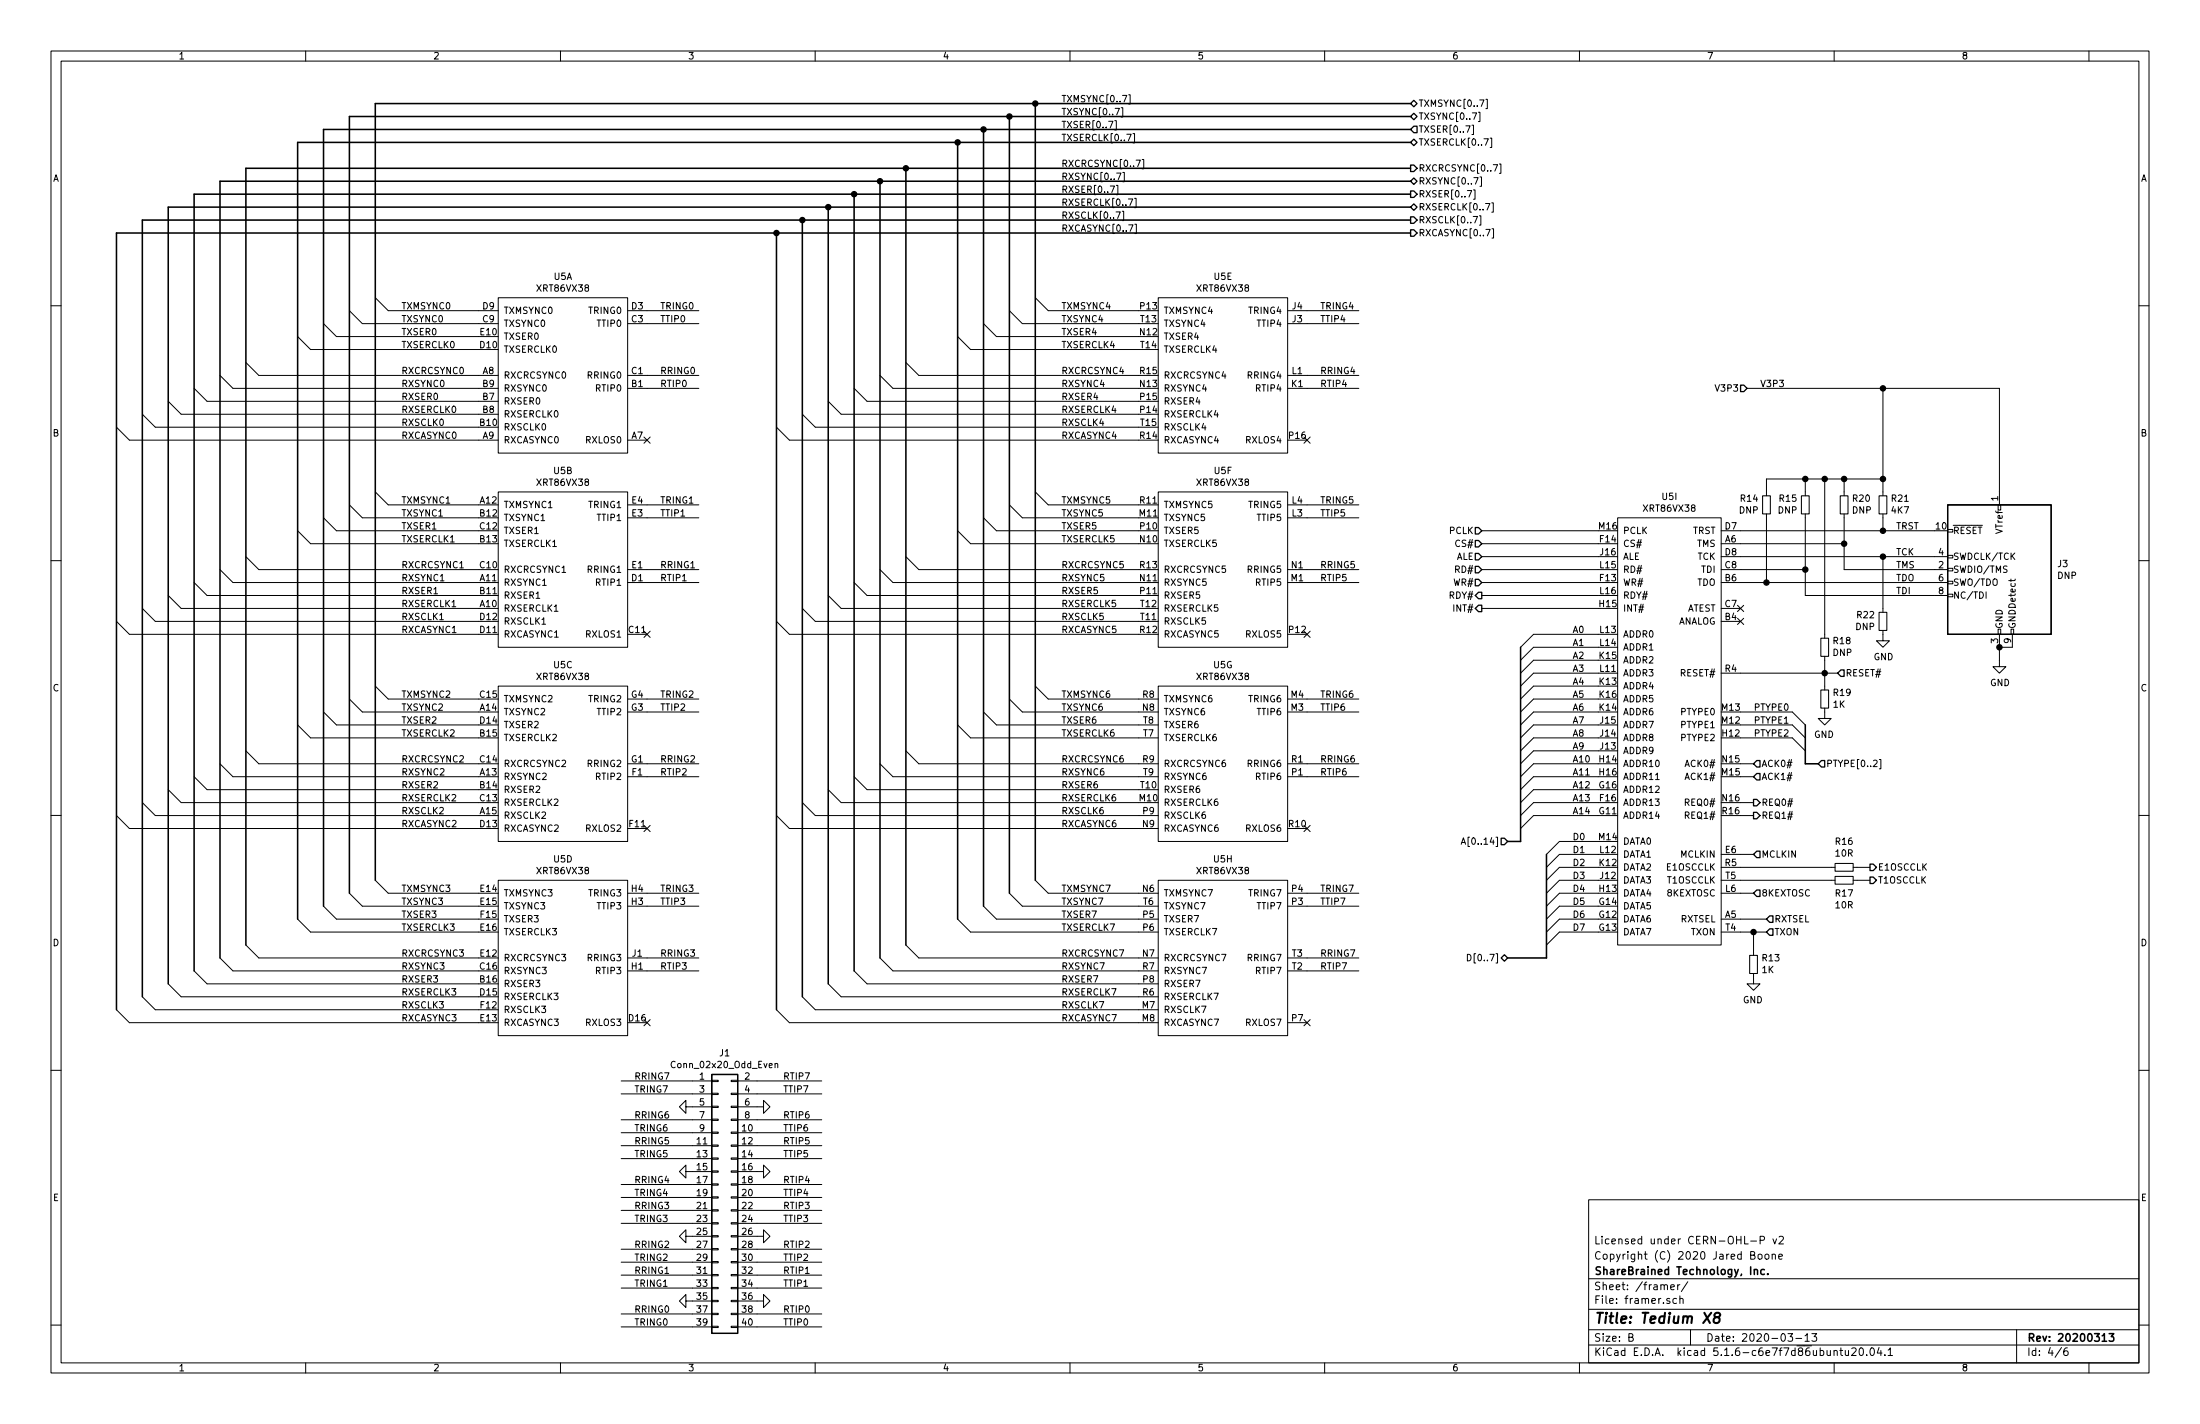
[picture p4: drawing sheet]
<svg xmlns="http://www.w3.org/2000/svg" width="432mm" height="279mm" viewBox="0 0 432 279" stroke-linecap="round" stroke-linejoin="round" font-family="sans-serif">
<g fill="none" stroke="#000" stroke-width=".2">
<path d="M10 10h411.8v259.4h-411.8zM12 12h407.8v255.4h-407.8zM60 10v2M110 10v2M160 10v2M210 10v2M221.5 18.6h.3v1.8h-.3M260 10v2M291.6 19.5h.3v1.8h-.3M310 10v2M360 10v2M410 10v2"/>
<path d="M218.8 23.7h.3v1.8h-.3M219.1 36.4h.3v1.8h-.3M220.1 21.1h.3v1.9h-.3M220.4 33.8h.3v1.9h-.3M221.5 39h.8l-.5 1.3M222.4 26.2h.3v1.8h-.3M222.7 38.9h.3v1.8h-.3M224.2 31.3h.3v1.8h-.3M288.9 24.6h.3v1.8h-.3M289.2 37.3h.3v1.8h-.3M290.2 22h.3v1.9h-.3M290.5 34.7h.3v1.9h-.3"/>
<path d="M291.6 39.9h.8l-.5 1.3M292.5 27.1h.3v1.8h-.3M292.8 39.8h.3v1.8h-.3M294.3 32.2h.3v1.8h-.3M10 60h2M73.7 58.4l2.5 2.6h21.6M97.8 58.4h25.4v30.5h-25.4zM203.2 58.4l2.5 2.6h21.6M219 41.6h.9l-.5 1.2M220.3 41.5h.2v1.8h-.2M222.7 44h.3v1.8h-.3M227.3 58.4h25.4v30.5h-25.4z"/>
<path d="M289.2 42.5h.8l-.5 1.2M290.4 42.3h.3v1.9h-.3M292.8 44.9h.3v1.8h-.3M419.8 60h2M33 78.7l2.6 2.6h62.2M38.1 76.2l2.5 2.5h57.2M43.2 73.7l2.5 2.5h52.1M48.3 71.1l2.5 2.6h47M58.4 66l2.6 2.6h36.8M63.5 63.5l2.5 2.5h31.8M68.6 61l2.5 2.5h26.7M123.2 73.7h14"/>
<path d="M123.2 76.2h14M123.2 63.5h14M123.2 61h14M162.6 78.7l2.5 2.6h62.2M167.6 76.2l2.6 2.5h57.1M172.7 73.7l2.6 2.5h52M177.8 71.1l2.5 2.6h47M188 66l2.5 2.6h36.8M193 63.5l2.6 2.5h31.7M198.1 61l2.6 2.5h26.6M252.7 73.7h14M252.7 76.2h14"/>
<path d="M252.7 63.5h14M252.7 61h14M342.9 76.2h49.5v22.9M369.6 76.2v21.1M22.9 83.8l2.5 2.6h72.4M27.9 81.3l2.6 2.5h67.3M68.6 99.1l2.5 2.5h26.7M73.7 96.5l2.5 2.6h21.6M97.8 96.5h25.4v30.5h-25.4zM123.2 99.1h14M123.2 86.4h3.8M126.4 85.8l1.2 1.2"/>
<path d="M127.6 85.8l-1.2 1.2M152.4 83.8l2.5 2.6h72.4M157.5 81.3l2.5 2.5h67.3M198.1 99.1l2.6 2.5h26.6M203.2 96.5l2.5 2.6h21.6M227.3 96.5h25.4v30.5h-25.4zM252.7 99.1h14M252.7 86.4h3.8M255.9 85.8l1.2 1.2M257.1 85.8l-1.2 1.2M345.9 97.3h1.6v3.5h-1.6zM353.6 97.3h1.5v3.5h-1.5z"/>
<path d="M354.3 94v3.3M358.1 94v31.2M361.2 97.3h1.5v3.5h-1.5zM361.9 94v3.3M368.8 97.3h1.5v3.5h-1.5zM369.6 94h-22.9v3.3M392.2 99.1h.5v1h-.5zM10 110h2M27.9 119.4l2.6 2.5h67.3M33 116.8l2.6 2.6h62.2M38.1 114.3l2.5 2.5h57.2M43.2 111.8l2.5 2.5h52.1"/>
<path d="M48.3 109.2l2.5 2.6h47M58.4 104.1l2.6 2.6h36.8M63.5 101.6l2.5 2.5h31.8M123.2 111.8h14M123.2 114.3h14M123.2 101.6h14M157.5 119.4l2.5 2.5h67.3M162.6 116.8l2.5 2.6h62.2M167.6 114.3l2.6 2.5h57.1M172.7 111.8l2.6 2.5h52M177.8 109.2l2.5 2.6h47M188 104.1l2.5 2.6h36.8"/>
<path d="M193 101.6l2.6 2.5h31.7M252.7 111.8h14M252.7 114.3h14M252.7 101.6h14M290.8 111.8h26.7M290.8 109.2h26.7M290.8 114.3h26.7M290.8 116.8h26.7M290.8 119.4h26.7M290.8 106.7h26.7M290.8 104.1h26.7M317.5 101.6h20.3v83.8h-20.3z"/>
<path d="M337.8 111.8h16.5M337.8 109.2h44.5M337.8 114.3h44.5M337.8 119.4h3.8M337.8 106.7h24.1M337.8 104.1h41.9M341 118.8l1.2 1.2M342.2 118.8l-1.2 1.2M346.7 100.8v13.5M354.3 100.8v16h28M361.9 100.8v11h20.4M369.6 100.8v3.3"/>
<path d="M369.6 109.2v10.9M382.3 109h1v.5h-1zM382.3 114h1v.6h-1zM382.3 111.5h1v.5h-1zM382.3 103.9h1v.5h-1zM382.3 116.6h1v.5h-1zM389.8 116.1v1.3M394.7 113.6v.5M395.5 113.6l-.1 .3h-1.1M419.8 110h2M22.9 121.9l2.5 2.6h72.4M63.5 139.7l2.5 2.5h31.8"/>
<path d="M68.6 137.2l2.5 2.5h26.7M73.7 134.6l2.5 2.6h21.6M97.8 134.6h25.4v30.5h-25.4zM123.2 124.5h3.8M123.2 139.7h14M123.2 137.2h14M126.4 123.9l1.2 1.2M127.6 123.9l-1.2 1.2M152.4 121.9l2.5 2.6h72.4M193 139.7l2.6 2.5h31.7M198.1 137.2l2.6 2.5h26.6M203.2 134.6l2.5 2.6h21.6"/>
<path d="M227.3 134.6h25.4v30.5h-25.4zM252.7 124.5h3.8M252.7 139.7h14M252.7 137.2h14M255.9 123.9l1.2 1.2M257.1 123.9l-1.2 1.2M317.5 124.5h-16.5l-2.6 2.5M317.5 134.6h-16.5l-2.6 2.6M317.5 139.7h-16.5l-2.6 2.5M317.5 129.5h-16.5l-2.6 2.6M317.5 137.2h-16.5l-2.6 2.5M317.5 132.1h-16.5l-2.6 2.5"/>
<path d="M317.5 127h-16.5l-2.6 2.5M337.8 121.9h3.8M337.8 139.7h14l2.5 2.5M337.8 132.1h22.9M341 121.3l1.2 1.2M342.2 121.3l-1.2 1.2M357.4 135.4h1.5v3.5h-1.5zM357.4 125.2h1.5v3.6h-1.5zM358.1 138.9v2.1h-1.2l1.2 1.2 1.3-1.2h-1.3M358.1 128.8v6.6M368.8 120.1h1.5v3.6h-1.5zM369.6 123.7v2h1.2l-1.2 1.3-1.3-1.3h1.3"/>
<path d="M392.2 123.4h.5v1.1h-.5zM392.4 124.5v6.3h1.3l-1.3 1.3-1.2-1.3h1.2M394.7 123.4h.5v1.1h-.5zM395 124.5v2.5h-2.6M10 160h2M27.9 157.5l2.6 2.5h67.3M33 154.9l2.6 2.6h62.2M38.1 152.4l2.5 2.5h57.2M43.2 149.9l2.5 2.5h52.1M48.3 147.3l2.5 2.6h47M58.4 142.2l2.6 2.6h36.8M123.2 149.9h14"/>
<path d="M123.2 152.4h14M157.5 157.5l2.5 2.5h67.3M162.6 154.9l2.5 2.6h62.2M167.6 152.4l2.6 2.5h57.1M172.7 149.9l2.6 2.5h52M177.8 147.3l2.5 2.6h47M188 142.2l2.5 2.6h36.8M252.7 149.9h14M252.7 152.4h14M317.5 157.5h-16.5l-2.6 2.5M317.5 154.9h-16.5l-2.6 2.6M317.5 144.8h-16.5l-2.6 2.5"/>
<path d="M317.5 149.9h-16.5l-2.6 2.5M317.5 152.4h-16.5l-2.6 2.5M317.5 147.3h-16.5l-2.6 2.6M317.5 142.2h-16.5l-2.6 2.6M337.8 157.5h6.4M337.8 144.8h14l2.5 2.5M337.8 149.9h6.4M337.8 152.4h6.4M337.8 142.2h14l2.5 2.6M368.9 149h.3v1.9h-.3M419.8 160h2M22.9 160l2.5 2.6h72.4"/>
<path d="M63.5 177.8l2.5 2.5h31.8M68.6 175.3l2.5 2.5h26.7M73.7 172.7l2.5 2.6h21.6M97.8 172.7h25.4v30.5h-25.4zM123.2 177.8h14M123.2 175.3h14M123.2 162.6h3.8M126.4 162l1.2 1.2M127.6 162l-1.2 1.2M152.4 160l2.5 2.6h72.4M193 177.8l2.6 2.5h31.7M198.1 175.3l2.6 2.5h26.6"/>
<path d="M203.2 172.7l2.5 2.6h21.6M227.3 172.7h25.4v30.5h-25.4zM252.7 177.8h14M252.7 175.3h14M252.7 162.6h3.8M255.9 162l1.2 1.2M257.1 162l-1.2 1.2M286.8 165.7l.4-1.3 .5 1.3M286.9 165.3h.6M317.5 160h-16.5l-2.6 2.6M317.5 172.7h-11.4l-2.6 2.6M317.5 170.2h-11.4l-2.6 2.5"/>
<path d="M317.5 167.6h-11.4l-2.6 2.6M317.5 177.8h-11.4l-2.6 2.5M317.5 175.3h-11.4l-2.6 2.5M317.5 165.1h-11.4l-2.6 2.5M337.8 160h6.4M337.8 172.7h22.4M337.8 170.2h22.4M337.8 167.6h6.4M337.8 175.3h6.4M360.2 172h3.5v1.5h-3.5zM360.2 169.4h3.5v1.5h-3.5zM363.7 172.7h3.3"/>
<path d="M363.7 170.2h3.3M22.9 198.1l2.5 2.6h72.4M27.9 195.6l2.6 2.5h67.3M33 193l2.6 2.6h62.2M38.1 190.5l2.5 2.5h57.2M43.2 188l2.5 2.5h52.1M48.3 185.4l2.5 2.6h47M58.4 180.3l2.6 2.6h36.8M123.2 188h14M123.2 190.5h14M152.4 198.1l2.5 2.6h72.4M157.5 195.6l2.5 2.5h67.3"/>
<path d="M162.6 193l2.5 2.6h62.2M167.6 190.5l2.6 2.5h57.1M172.7 188l2.6 2.5h52M177.8 185.4l2.5 2.6h47M188 180.3l2.5 2.6h36.8M252.7 188h14M252.7 190.5h14M288 187.2a.64 .64 0 0 1 .7 .7 .64 .64 0 0 1-.7 .6zM317.5 180.3h-11.4l-2.6 2.6M317.5 182.9h-11.4l-2.6 2.5M337.8 180.3h8.9M337.8 182.9h8.9"/>
<path d="M343.4 187.5h1.5v3.5h-1.5zM344.2 191v2h-1.3l1.3 1.3 1.2-1.3h-1.2M344.2 182.9v4.6M10 210h2M121.9 212.1h17.8M121.9 214.6h17.8M121.9 219.7h17.8M123.2 200.7h3.8M126.4 200.1l1.2 1.2M127.6 200.1l-1.2 1.2M134.6 217.2v-1.3l-1.3 1.3 1.3 1.2v-1.2h5.1M139.7 219.6h1.3v.2h-1.3z"/>
<path d="M139.7 217h1.3v.3h-1.3zM139.7 214.5h1.3v.3h-1.3zM139.7 212h1.3v.2h-1.3zM143.5 219.6h1.3v.2h-1.3zM143.5 217h1.3v.3h-1.3zM143.5 214.5h1.3v.3h-1.3zM143.5 212h1.3v.2h-1.3zM144.8 217.2h5.1v-1.3l1.2 1.3-1.2 1.2v-1.2M144.8 212.1h16.5M144.8 214.6h16.5M144.8 219.7h16.5M152.1 208.8l.5-.1 .1 .8"/>
<path d="M152.1 208.7v.8M252.7 200.7h3.8M255.9 200.1l1.2 1.2M257.1 200.1l-1.2 1.2M419.8 210h2M121.9 222.3h17.8M121.9 224.8h17.8M121.9 227.3h17.8M121.9 232.4h17.8M121.9 235h17.8M121.9 237.5h17.8M134.6 229.9v-1.3l-1.3 1.3 1.3 1.2v-1.2h5.1"/>
<path d="M139.7 239.9h1.3v.3h-1.3zM139.7 237.4h1.3v.2h-1.3zM139.7 232.3h1.3v.2h-1.3zM139.7 229.7h1.3v.3h-1.3zM139.7 227.2h1.3v.3h-1.3zM139.7 224.7h1.3v.2h-1.3zM139.7 234.8h1.3v.3h-1.3zM139.7 222.1h1.3v.3h-1.3zM143.5 239.9h1.3v.3h-1.3zM143.5 237.4h1.3v.2h-1.3zM143.5 232.3h1.3v.2h-1.3zM143.5 229.7h1.3v.3h-1.3z"/>
<path d="M143.5 227.2h1.3v.3h-1.3zM143.5 224.7h1.3v.2h-1.3zM143.5 234.8h1.3v.3h-1.3zM143.5 222.1h1.3v.3h-1.3zM144.8 229.9h5.1v-1.3l1.2 1.3-1.2 1.2v-1.2M144.8 222.3h16.5M144.8 224.8h16.5M144.8 227.3h16.5M144.8 232.4h16.5M144.8 235h16.5M144.8 237.5h16.5M311.8 235.4h108v32h-108z"/>
<path d="M10 260h2M121.9 240h17.8M121.9 245.1h17.8M121.9 247.7h17.8M121.9 250.2h17.8M121.9 252.7h17.8M121.9 257.8h17.8M134.6 255.3v-1.3l-1.3 1.3 1.3 1.2v-1.2h5.1M134.6 242.6v-1.3l-1.3 1.3 1.3 1.2v-1.2h5.1M139.7 242.4h1.3v.3h-1.3zM139.7 245h1.3v.2h-1.3zM139.7 247.5h1.3v.3h-1.3z"/>
<path d="M139.7 250.1h1.3v.2h-1.3zM139.7 252.6h1.3v.3h-1.3zM139.7 255.1h1.3v.3h-1.3zM139.7 257.7h1.3v.2h-1.3zM143.5 242.4h1.3v.3h-1.3zM143.5 245h1.3v.2h-1.3zM143.5 247.5h1.3v.3h-1.3zM143.5 250.1h1.3v.2h-1.3zM143.5 252.6h1.3v.3h-1.3zM143.5 255.1h1.3v.3h-1.3zM143.5 257.7h1.3v.2h-1.3zM144.8 255.3h5.1v-1.3l1.2 1.3-1.2 1.2v-1.2"/>
<path d="M144.8 242.6h5.1v-1.3l1.2 1.3-1.2 1.2v-1.2M144.8 240h16.5M144.8 245.1h16.5M144.8 247.7h16.5M144.8 250.2h16.5M144.8 252.7h16.5M144.8 257.8h16.5M311.8 256.9h108M311.8 250.9h108M327.7 254.8a.37 .37 0 0 0-.6 .2l.1 .2 .5 .1 .1 .2-.2 .3-.5-.1M327.9 252.6l.7-.2v-.3h-.5l-.2 .2 .1 .7h.6M329.1 254.8h-.5l-.3 .2 .1 .6 .2 .2 .5-.1"/>
<path d="M329.3 252.1v1M329.7 254.9l.1-.1a.37 .37 0 0 1 .6 .2v.8M329.7 252.1h-.3l-.1 .2M329.7 254.3v1.5M331.3 251.5l-1.3 1.9M343.6 246.3l.7-.1v-.5l-.2-.1h-.5v1.5h.6l.2-.2 .1-.3-.4-.3M343.6 243.5h1.2M345.1 246.2l.2-.1 .5 .1v.7l-.3 .2-.4-.2zM345.5 243.4l.7-.1 .1-.2-.1-.5h-.7v1.5M346.5 246.2l.2-.1 .4 .1v.7l-.2 .2-.4-.2zM347.8 246.2l.3-.1 .3 .1 .1 .9M347.8 246.1v1"/>
<path d="M348 243.1l.3 1 .4-1M349.1 246.6l.7-.2v-.2l-.5-.1-.2 .2 .1 .7h.6M349.2 242.7l.6-.1 .2 .4-.9 1.1h.9M419.8 260h2M60 267.4v2M110 267.4v2M121.9 260.4h17.8M139.7 260.2h1.3v.3h-1.3zM143.5 260.2h1.3v.3h-1.3zM144.8 260.4h16.5M160 267.4v2M210 267.4v2"/>
<path d="M260 267.4v2M310 267.4v2M311.8 263.9h108M311.8 260.9h108M319.7 262.4l.7-.1 .1-.2-.1-.4h-.7v1.5h.6l.2-.2 .1-.3-.4-.3M331.8 260.9v3M350.9 261.7h.9l-.4 .6 .4 .1v.6l-.2 .2-.7-.2M352.5 262.6h1.1M354.3 262.1l.4-.4v1.5M354.3 263.2h.8M355.6 261.7h1l-.5 .6 .4 .1v.6l-.2 .2-.7-.2M360 265.1l.2-.1h.3l.1 1"/>
<path d="M360 267.4v2M361.1 265h.6M361.3 264.5v1.3l.4 .2M362.2 265l.1 .9 .3 .1 .2-.2M362.8 265v1M363.4 264.6l.6-.1 .3 .4-.9 1.1h.9M365 264.6l.4-.1a.94 .94 0 0 1 0 1.5l-.5-.3zM366.4 265.8v.2M367.2 264.5h.2a.8 .8 0 0 1 .5 .7 .8 .8 0 0 1-.5 .8 1 1 0 0 1-.2-1.5zM368.8 264.4l-.3 1.1h.9M369.2 265v1M370 265.8v.2"/>
<path d="M370.6 264.9l.4-.4v1.5M370.6 266h.8M395.8 260.9v6.5M404.6 264.4l-1.2 1.9M405.8 264.5h-.4a.96 .96 0 0 0 0 1.5l.4-.2 .1-.5-.3-.3-.4 .1-.1 .2M410 267.4v2"/>
</g>
<g fill="none" stroke="#000" stroke-width=".3">
<path d="M167.6 38.1v152.4M172.7 35.6v152.4M177.8 33v152.4M188 27.9v152.4M193 25.4v152.4M198.1 22.9v152.4M203.2 20.3v152.4M276.9 20.3h-203.2v152.4M276.9 22.9h-208.3v152.4M276.9 25.4h-213.4v152.4M276.9 27.9h-218.5v152.4M276.9 33h-228.6v152.4"/>
<path d="M276.9 35.6h-233.7v152.4M276.9 38.1h-238.8v152.4M152.4 45.7v152.4M157.5 43.2v152.4M162.6 40.6v152.4M276.9 40.6h-243.9v152.4M276.9 43.2h-249v152.4M276.9 45.7h-254v152.4M298.4 127v38.1h-2.5M354.3 142.2v7.7h2.6M303.5 167.6v20.4h-7.6M344.3 249.2l.2-.1h.4l.1 1"/>
<path d="M344.3 249.1v1M346.3 249.1h-.4l-.3 .3 .1 .5 .2 .2 .4-.1M347 249.9v.2M412.6 262.1l.4-.4v1.5M412.6 263.2h.9M414 261.7h.9l-.5 .6 .4 .1v.6l-.2 .2-.6-.2"/>
</g>
<path d="M334.5 257.6l1.1 2M335.9 257.6l-1.6 2M336.8 258.4l-.3-.3 .1-.3a.65 .65 0 0 1 .9-.1l.1 .4a.69 .69 0 0 1-.8 .3 .7 .7 0 0 0-.4 1 .65 .65 0 0 0 .9 .1 .65 .65 0 0 0 .1-1l-.2-.1" fill="none" stroke="#000" stroke-width=".41"/>
<g fill="none" stroke="#000" stroke-width=".25">
<path d="M276.9 20.3l.6-.6 .6 .6-.6 .7zM276.9 22.9l.6-.7 .6 .7-.6 .6zM276.9 27.9l.6-.6 .6 .6-.6 .7zM276.9 32.4h.6l.6 .6-.6 .7h-.6zM276.9 35.6l.6-.7 .6 .7-.6 .6zM276.9 37.5h.6l.6 .6-.6 .6h-.6zM277.5 24.8h.6v1.2h-.6l-.6-.6zM276.9 42.5h.6l.6 .7-.6 .6h-.6zM276.9 45.1h.6l.6 .6-.6 .7h-.6zM277.5 40l.6 .6-.6 .7-.6-.7zM341.6 75.6h.7l.6 .6-.6 .6h-.7zM382.3 99.1h20.3v25.4h-20.3z"/>
<path d="M289.6 103.5h.6l.6 .6-.6 .7h-.6zM289.6 108.6h.6l.6 .6-.6 .7h-.6zM289.6 113.7h.6l.6 .6-.6 .6h-.6zM289.6 111.1h.6l.6 .7-.6 .6h-.6zM289.6 106h.6l.6 .7-.6 .6h-.6zM290.2 118.7h.6v1.3h-.6l-.6-.6zM290.2 116.2h.6v1.3h-.6l-.6-.7zM361.3 131.4h.6v1.3h-.6l-.6-.6zM344.2 156.8h.6l.6 .7-.6 .6h-.6zM344.2 159.4h.6l.6 .6-.6 .7h-.6zM344.8 149.2h.6v1.3h-.6l-.6-.6zM344.8 151.8h.6v1.2h-.6l-.6-.6z"/>
<path d="M357.5 149.2h.6v1.3h-.6l-.6-.6zM294.6 164.5h.7l.6 .6-.6 .6h-.7zM344.8 174.6h.6v1.3h-.6l-.6-.6zM344.8 167h.6v1.3h-.6l-.6-.7zM347.3 179.7h.7v1.3h-.7l-.6-.7zM367 172.1h.7l.6 .6-.6 .7h-.7zM367 169.5h.7l.6 .7-.6 .6h-.7zM294.6 188l.7-.7 .6 .7-.6 .6zM347.3 182.2h.7v1.3h-.7l-.6-.6zM139.7 210.8h5.1v50.8h-5.1z"/>
</g>
<g fill="#000" stroke="#000" stroke-width=".25">
<circle cx="167.6" cy="38.1" r=".51"/>
<circle cx="172.7" cy="35.6" r=".51"/>
<circle cx="177.8" cy="33" r=".51"/>
<circle cx="188" cy="27.9" r=".51"/>
<circle cx="193" cy="25.4" r=".51"/>
<circle cx="198.1" cy="22.9" r=".51"/>
<circle cx="203.2" cy="20.3" r=".51"/>
<circle cx="152.4" cy="45.7" r=".51"/>
<circle cx="157.5" cy="43.2" r=".51"/>
<circle cx="162.6" cy="40.6" r=".51"/>
<circle cx="369.6" cy="76.2" r=".51"/>
<circle cx="354.3" cy="94" r=".51"/>
<circle cx="358.1" cy="94" r=".51"/>
<circle cx="361.9" cy="94" r=".51"/>
<circle cx="369.6" cy="94" r=".51"/>
<circle cx="346.7" cy="114.3" r=".51"/>
<circle cx="354.3" cy="111.8" r=".51"/>
<circle cx="361.9" cy="106.7" r=".51"/>
<circle cx="369.6" cy="104.1" r=".51"/>
<circle cx="369.6" cy="109.2" r=".51"/>
<circle cx="358.1" cy="132.1" r=".51"/>
<circle cx="392.4" cy="127" r=".51"/>
<circle cx="344.2" cy="182.9" r=".51"/>
</g>
<text font-size="2.8" x="312.8" y="259.7">Title: Tedium X8</text>
<g font-size="2.1">
<text x="312.8" y="244.1">Licensed under CERN-OHL-P v2</text>
<text x="312.8" y="250.1">ShareBrained Technology, Inc.</text>
<text x="312.8" y="247.1">Copyright (C) 2020 Jared Boone</text>
<text x="312.8" y="255.8">File: framer.sch</text>
<text x="312.8" y="253.1">Sheet: /framer/</text>
<text x="312.8" y="263.2">Size: B</text>
<text x="334.8" y="263.2">Date: 2020-03-13</text>
<text x="397.8" y="263.2">Rev: 20200313</text>
<text x="312.8" y="266">KiCad E.D.A. kicad 5.1.6-c6e7f7d86ubuntu20.04.1</text>
<text x="397.8" y="266">Id: 4/6</text>
</g>
<g font-size="1.8">
<text x="35" y="11.6">1</text>
<text x="85" y="11.6">2</text>
<text x="135" y="11.6">3</text>
<text x="185" y="11.6">4</text>
<text x="235" y="11.6">5</text>
<text x="285" y="11.6">6</text>
<text x="335" y="11.6">7</text>
<text x="385" y="11.6">8</text>
<text x="208.3" y="22.6">TXSYNC[0..7]</text>
<text x="208.3" y="20.1">TXMSYNC[0..7]</text>
<text x="278.4" y="21">TXMSYNC[0..7]</text>
<text x="278.4" y="23.5">TXSYNC[0..7]</text>
<text x="208.3" y="27.7">TXSERCLK[0..7]</text>
<text x="208.3" y="25.1">TXSER[0..7]</text>
<text x="278.4" y="26">TXSER[0..7]</text>
<text x="278.4" y="28.6">TXSERCLK[0..7]</text>
<text x="10.4" y="35.6">A</text>
<text x="208.3" y="35.3">RXSYNC[0..7]</text>
<text x="208.3" y="32.8">RXCRCSYNC[0..7]</text>
<text x="278.4" y="33.7">RXCRCSYNC[0..7]</text>
<text x="420.2" y="35.6">A</text>
<text x="208.3" y="40.4">RXSERCLK[0..7]</text>
<text x="208.3" y="37.8">RXSER[0..7]</text>
<text x="278.4" y="36.2">RXSYNC[0..7]</text>
<text x="278.4" y="38.7">RXSER[0..7]</text>
<text x="278.4" y="41.3">RXSERCLK[0..7]</text>
<text x="208.3" y="45.5">RXCASYNC[0..7]</text>
<text x="208.3" y="42.9">RXSCLK[0..7]</text>
<text x="278.4" y="43.8">RXSCLK[0..7]</text>
<text x="278.4" y="46.4">RXCASYNC[0..7]</text>
<text x="105.6" y="57.2">XRT86VX38</text>
<text x="108.7" y="54.9">U5A</text>
<text x="235.1" y="57.2">XRT86VX38</text>
<text x="238.3" y="54.9">U5E</text>
<text x="78.7" y="65.8">TXSER0</text>
<text x="78.7" y="63.2">TXSYNC0</text>
<text x="78.7" y="60.7">TXMSYNC0</text>
<text x="94.3" y="65.8">E10</text>
<text x="94.8" y="63.2">C9</text>
<text x="94.8" y="60.7">D9</text>
<text x="98.8" y="64.1">TXSYNC0</text>
<text x="98.8" y="61.6">TXMSYNC0</text>
<text x="115.7" y="61.6">TRING0</text>
<text x="117.3" y="64.1">TTIP0</text>
<text x="124" y="63.2">C3</text>
<text x="124" y="60.7">D3</text>
<text x="129.5" y="63.2">TTIP0</text>
<text x="129.5" y="60.7">TRING0</text>
<text x="208.3" y="60.7">TXMSYNC4</text>
<text x="208.3" y="63.2">TXSYNC4</text>
<text x="208.3" y="65.8">TXSER4</text>
<text x="223.8" y="65.8">N12</text>
<text x="223.9" y="60.7">P13</text>
<text x="223.9" y="63.2">T13</text>
<text x="228.3" y="61.6">TXMSYNC4</text>
<text x="228.3" y="64.1">TXSYNC4</text>
<text x="245.2" y="61.6">TRING4</text>
<text x="246.9" y="64.1">TTIP4</text>
<text x="253.7" y="63.2">J3</text>
<text x="253.7" y="60.7">J4</text>
<text x="259.1" y="60.7">TRING4</text>
<text x="259.1" y="63.2">TTIP4</text>
<text x="78.7" y="68.3">TXSERCLK0</text>
<text x="94.3" y="68.3">D10</text>
<text x="98.8" y="69.2">TXSERCLK0</text>
<text x="98.8" y="66.7">TXSER0</text>
<text x="208.3" y="68.3">TXSERCLK4</text>
<text x="223.9" y="68.3">T14</text>
<text x="228.3" y="66.7">TXSER4</text>
<text x="228.3" y="69.2">TXSERCLK4</text>
<text x="78.7" y="75.9">RXSYNC0</text>
<text x="78.7" y="73.4">RXCRCSYNC0</text>
<text x="94.8" y="73.4">A8</text>
<text x="94.8" y="75.9">B9</text>
<text x="98.8" y="74.3">RXCRCSYNC0</text>
<text x="98.8" y="76.8">RXSYNC0</text>
<text x="115.5" y="74.3">RRING0</text>
<text x="117.2" y="76.8">RTIP0</text>
<text x="124" y="75.9">B1</text>
<text x="124" y="73.4">C1</text>
<text x="129.5" y="75.9">RTIP0</text>
<text x="129.5" y="73.4">RRING0</text>
<text x="208.3" y="75.9">RXSYNC4</text>
<text x="208.3" y="73.4">RXCRCSYNC4</text>
<text x="223.8" y="75.9">N13</text>
<text x="223.8" y="73.4">R15</text>
<text x="228.3" y="76.8">RXSYNC4</text>
<text x="228.3" y="74.3">RXCRCSYNC4</text>
<text x="245" y="74.3">RRING4</text>
<text x="246.7" y="76.8">RTIP4</text>
<text x="253.5" y="75.9">K1</text>
<text x="253.6" y="73.4">L1</text>
<text x="259.1" y="75.9">RTIP4</text>
<text x="259.1" y="73.4">RRING4</text>
<text x="337.1" y="76.8">V3P3</text>
<text x="345.4" y="75.9">V3P3</text>
<text x="78.7" y="83.6">RXSCLK0</text>
<text x="78.7" y="81">RXSERCLK0</text>
<text x="78.7" y="78.5">RXSER0</text>
<text x="94.3" y="83.6">B10</text>
<text x="94.8" y="78.5">B7</text>
<text x="94.8" y="81">B8</text>
<text x="98.8" y="79.4">RXSER0</text>
<text x="98.8" y="81.9">RXSERCLK0</text>
<text x="208.3" y="83.6">RXSCLK4</text>
<text x="208.3" y="81">RXSERCLK4</text>
<text x="208.3" y="78.5">RXSER4</text>
<text x="223.9" y="81">P14</text>
<text x="223.9" y="78.5">P15</text>
<text x="223.9" y="83.6">T15</text>
<text x="228.3" y="81.9">RXSERCLK4</text>
<text x="228.3" y="79.4">RXSER4</text>
<text x="10.4" y="85.6">B</text>
<text x="78.7" y="86.1">RXCASYNC0</text>
<text x="94.8" y="86.1">A9</text>
<text x="98.8" y="87">RXCASYNC0</text>
<text x="98.8" y="84.5">RXSCLK0</text>
<text x="115.1" y="87">RXLOS0</text>
<text x="124" y="86.1">A7</text>
<text x="208.3" y="86.1">RXCASYNC4</text>
<text x="223.8" y="86.1">R14</text>
<text x="228.3" y="87">RXCASYNC4</text>
<text x="228.3" y="84.5">RXSCLK4</text>
<text x="244.6" y="87">RXLOS4</text>
<text x="253.1" y="86.1">P16</text>
<text x="420.2" y="85.6">B</text>
<text x="105.6" y="95.3">XRT86VX38</text>
<text x="108.7" y="93">U5B</text>
<text x="235.1" y="95.3">XRT86VX38</text>
<text x="238.4" y="93">U5F</text>
<text x="78.7" y="101.3">TXSYNC1</text>
<text x="78.7" y="98.8">TXMSYNC1</text>
<text x="94.3" y="98.8">A12</text>
<text x="94.3" y="101.3">B12</text>
<text x="98.8" y="99.7">TXMSYNC1</text>
<text x="115.7" y="99.7">TRING1</text>
<text x="124" y="101.3">E3</text>
<text x="124" y="98.8">E4</text>
<text x="129.5" y="101.3">TTIP1</text>
<text x="129.5" y="98.8">TRING1</text>
<text x="208.3" y="101.3">TXSYNC5</text>
<text x="208.3" y="98.8">TXMSYNC5</text>
<text x="223.7" y="101.3">M11</text>
<text x="223.8" y="98.8">R11</text>
<text x="228.3" y="99.7">TXMSYNC5</text>
<text x="245.2" y="99.7">TRING5</text>
<text x="253.6" y="101.3">L3</text>
<text x="253.6" y="98.8">L4</text>
<text x="259.1" y="101.3">TTIP5</text>
<text x="259.1" y="98.8">TRING5</text>
<text x="322.8" y="100.4">XRT86VX38</text>
<text x="326.3" y="98.1">U5I</text>
<text x="341.4" y="100.8">DNP</text>
<text x="341.7" y="98.5">R14</text>
<text x="349" y="100.8">DNP</text>
<text x="349.3" y="98.5">R15</text>
<text x="363.6" y="100.8">DNP</text>
<text x="363.7" y="98.5">R20</text>
<text x="371.3" y="98.5">R21</text>
<text x="371.3" y="100.8">4K7</text>
<text x="392.2" y="98.3" transform="rotate(-90 392.2 98.3)">1</text>
<text x="78.7" y="106.4">TXSERCLK1</text>
<text x="78.7" y="103.9">TXSER1</text>
<text x="94.3" y="106.4">B13</text>
<text x="94.3" y="103.9">C12</text>
<text x="98.8" y="102.2">TXSYNC1</text>
<text x="98.8" y="107.3">TXSERCLK1</text>
<text x="98.8" y="104.8">TXSER1</text>
<text x="117.3" y="102.2">TTIP1</text>
<text x="208.3" y="106.4">TXSERCLK5</text>
<text x="208.3" y="103.9">TXSER5</text>
<text x="223.8" y="106.4">N10</text>
<text x="223.9" y="103.9">P10</text>
<text x="228.3" y="102.2">TXSYNC5</text>
<text x="228.3" y="107.3">TXSERCLK5</text>
<text x="228.3" y="104.8">TXSER5</text>
<text x="246.9" y="102.2">TTIP5</text>
<text x="284.5" y="104.8">PCLK</text>
<text x="285.9" y="107.3">CS#</text>
<text x="313.9" y="103.9">M16</text>
<text x="314.1" y="106.4">F14</text>
<text x="318.5" y="107.3">CS#</text>
<text x="318.5" y="104.8">PCLK</text>
<text x="332.2" y="104.8">TRST</text>
<text x="333.1" y="107.3">TMS</text>
<text x="338.6" y="106.4">A6</text>
<text x="338.6" y="103.9">D7</text>
<text x="372.1" y="103.9">TRST</text>
<text x="380" y="103.9">10</text>
<text x="383.3" y="104.8">RESET</text>
<text x="393.1" y="104.6" transform="rotate(-90 393.1 104.6)">VTref</text>
<text x="78.7" y="111.5">RXCRCSYNC1</text>
<text x="94.3" y="111.5">C10</text>
<text x="98.8" y="112.4">RXCRCSYNC1</text>
<text x="115.5" y="112.4">RRING1</text>
<text x="124" y="111.5">E1</text>
<text x="129.5" y="111.5">RRING1</text>
<text x="208.3" y="111.5">RXCRCSYNC5</text>
<text x="223.8" y="111.5">R13</text>
<text x="228.3" y="112.4">RXCRCSYNC5</text>
<text x="245" y="112.4">RRING5</text>
<text x="253.5" y="111.5">N1</text>
<text x="259.1" y="111.5">RRING5</text>
<text x="285.8" y="109.9">ALE</text>
<text x="285.8" y="112.4">RD#</text>
<text x="314.1" y="111.5">L15</text>
<text x="314.1" y="109">J16</text>
<text x="318.5" y="109.9">ALE</text>
<text x="318.5" y="112.4">RD#</text>
<text x="333.2" y="109.9">TCK</text>
<text x="334" y="112.4">TDI</text>
<text x="338.6" y="111.5">C8</text>
<text x="338.6" y="109">D8</text>
<text x="372.1" y="109">TCK</text>
<text x="372.1" y="111.5">TMS</text>
<text x="380.5" y="111.5">2</text>
<text x="380.5" y="109">4</text>
<text x="383.3" y="112.4">SWDIO/TMS</text>
<text x="383.3" y="109.9">SWDCLK/TCK</text>
<text x="403.9" y="113.6">DNP</text>
<text x="403.9" y="111.3">J3</text>
<text x="78.7" y="114">RXSYNC1</text>
<text x="78.7" y="119.1">RXSERCLK1</text>
<text x="78.7" y="116.6">RXSER1</text>
<text x="94.3" y="119.1">A10</text>
<text x="94.3" y="114">A11</text>
<text x="94.3" y="116.6">B11</text>
<text x="98.8" y="114.9">RXSYNC1</text>
<text x="98.8" y="117.5">RXSER1</text>
<text x="117.2" y="114.9">RTIP1</text>
<text x="124" y="114">D1</text>
<text x="129.5" y="114">RTIP1</text>
<text x="208.3" y="116.6">RXSER5</text>
<text x="208.3" y="119.1">RXSERCLK5</text>
<text x="208.3" y="114">RXSYNC5</text>
<text x="223.8" y="114">N11</text>
<text x="223.9" y="116.6">P11</text>
<text x="223.9" y="119.1">T12</text>
<text x="228.3" y="114.9">RXSYNC5</text>
<text x="228.3" y="117.5">RXSER5</text>
<text x="246.7" y="114.9">RTIP5</text>
<text x="253.4" y="114">M1</text>
<text x="259.1" y="114">RTIP5</text>
<text x="284.6" y="117.5">RDY#</text>
<text x="285.4" y="114.9">WR#</text>
<text x="314" y="119.1">H15</text>
<text x="314.1" y="114">F13</text>
<text x="314.1" y="116.6">L16</text>
<text x="318.5" y="114.9">WR#</text>
<text x="318.5" y="117.5">RDY#</text>
<text x="333.1" y="114.9">TDO</text>
<text x="338.6" y="114">B6</text>
<text x="338.6" y="119.1">C7</text>
<text x="372.1" y="116.6">TDI</text>
<text x="372.1" y="114">TDO</text>
<text x="380.5" y="114">6</text>
<text x="380.5" y="116.6">8</text>
<text x="383.3" y="114.9">SWO/TDO</text>
<text x="383.3" y="117.5">NC/TDI</text>
<text x="78.7" y="124.2">RXCASYNC1</text>
<text x="78.7" y="121.7">RXSCLK1</text>
<text x="94.3" y="124.2">D11</text>
<text x="94.3" y="121.7">D12</text>
<text x="98.8" y="120">RXSERCLK1</text>
<text x="98.8" y="125.1">RXCASYNC1</text>
<text x="98.8" y="122.6">RXSCLK1</text>
<text x="115.1" y="125.1">RXLOS1</text>
<text x="123.5" y="124.2">C11</text>
<text x="208.3" y="121.7">RXSCLK5</text>
<text x="208.3" y="124.2">RXCASYNC5</text>
<text x="223.8" y="124.2">R12</text>
<text x="223.9" y="121.7">T11</text>
<text x="228.3" y="125.1">RXCASYNC5</text>
<text x="228.3" y="122.6">RXSCLK5</text>
<text x="228.3" y="120">RXSERCLK5</text>
<text x="244.6" y="125.1">RXLOS5</text>
<text x="253.1" y="124.2">P12</text>
<text x="285.5" y="120">INT#</text>
<text x="308.6" y="124.2">A0</text>
<text x="314.1" y="124.2">L13</text>
<text x="318.5" y="120">INT#</text>
<text x="318.5" y="125.1">ADDR0</text>
<text x="329.1" y="122.6">ANALOG</text>
<text x="331" y="120">ATEST</text>
<text x="338.6" y="121.7">B4</text>
<text x="364.2" y="123.6">DNP</text>
<text x="364.5" y="121.3">R22</text>
<text x="393.1" y="123.4" transform="rotate(-90 393.1 123.4)">GND</text>
<text x="395.6" y="123.4" transform="rotate(-90 395.6 123.4)">GNDDetect</text>
<text x="108.7" y="131.1">U5C</text>
<text x="238.2" y="131.1">U5G</text>
<text x="308.6" y="131.8">A3</text>
<text x="308.6" y="129.3">A2</text>
<text x="308.6" y="126.7">A1</text>
<text x="314" y="129.3">K15</text>
<text x="314.1" y="131.8">L11</text>
<text x="314.1" y="126.7">L14</text>
<text x="318.5" y="130.2">ADDR2</text>
<text x="318.5" y="127.6">ADDR1</text>
<text x="338.6" y="131.8">R4</text>
<text x="359.8" y="128.7">DNP</text>
<text x="359.9" y="126.4">R18</text>
<text x="367.7" y="129.5">GND</text>
<text x="392.2" y="126.2" transform="rotate(-90 392.2 126.2)">3</text>
<text x="394.7" y="126.2" transform="rotate(-90 394.7 126.2)">9</text>
<text x="10.4" y="135.6">C</text>
<text x="78.7" y="136.9">TXMSYNC2</text>
<text x="94.3" y="136.9">C15</text>
<text x="98.8" y="137.8">TXMSYNC2</text>
<text x="105.6" y="133.4">XRT86VX38</text>
<text x="115.7" y="137.8">TRING2</text>
<text x="123.9" y="136.9">G4</text>
<text x="129.5" y="136.9">TRING2</text>
<text x="208.3" y="136.9">TXMSYNC6</text>
<text x="224.3" y="136.9">R8</text>
<text x="228.3" y="137.8">TXMSYNC6</text>
<text x="235.1" y="133.4">XRT86VX38</text>
<text x="245.2" y="137.8">TRING6</text>
<text x="253.4" y="136.9">M4</text>
<text x="259.1" y="136.9">TRING6</text>
<text x="308.6" y="134.4">A4</text>
<text x="308.6" y="136.9">A5</text>
<text x="314" y="134.4">K13</text>
<text x="314" y="136.9">K16</text>
<text x="318.5" y="135.3">ADDR4</text>
<text x="318.5" y="137.8">ADDR5</text>
<text x="318.5" y="132.7">ADDR3</text>
<text x="329.9" y="132.7">RESET#</text>
<text x="359.9" y="136.6">R19</text>
<text x="362.2" y="132.7">RESET#</text>
<text x="390.6" y="134.6">GND</text>
<text x="420.2" y="135.6">C</text>
<text x="78.7" y="142">TXSER2</text>
<text x="78.7" y="139.4">TXSYNC2</text>
<text x="94.3" y="139.4">A14</text>
<text x="94.3" y="142">D14</text>
<text x="98.8" y="140.3">TXSYNC2</text>
<text x="98.8" y="142.9">TXSER2</text>
<text x="117.3" y="140.3">TTIP2</text>
<text x="123.9" y="139.4">G3</text>
<text x="129.5" y="139.4">TTIP2</text>
<text x="208.3" y="142">TXSER6</text>
<text x="208.3" y="139.4">TXSYNC6</text>
<text x="224.3" y="139.4">N8</text>
<text x="224.4" y="142">T8</text>
<text x="228.3" y="140.3">TXSYNC6</text>
<text x="228.3" y="142.9">TXSER6</text>
<text x="246.9" y="140.3">TTIP6</text>
<text x="253.4" y="139.4">M3</text>
<text x="259.1" y="139.4">TTIP6</text>
<text x="308.6" y="142">A7</text>
<text x="308.6" y="139.4">A6</text>
<text x="314" y="139.4">K14</text>
<text x="314.1" y="142">J15</text>
<text x="318.5" y="142.9">ADDR7</text>
<text x="318.5" y="140.3">ADDR6</text>
<text x="330" y="142.9">PTYPE1</text>
<text x="330" y="140.3">PTYPE0</text>
<text x="338" y="142">M12</text>
<text x="338" y="139.4">M13</text>
<text x="344.2" y="142">PTYPE1</text>
<text x="344.2" y="139.4">PTYPE0</text>
<text x="359.8" y="138.9">1K</text>
<text x="78.7" y="144.5">TXSERCLK2</text>
<text x="78.7" y="149.6">RXCRCSYNC2</text>
<text x="94.3" y="144.5">B15</text>
<text x="94.3" y="149.6">C14</text>
<text x="98.8" y="145.4">TXSERCLK2</text>
<text x="123.9" y="149.6">G1</text>
<text x="129.5" y="149.6">RRING2</text>
<text x="208.3" y="144.5">TXSERCLK6</text>
<text x="208.3" y="149.6">RXCRCSYNC6</text>
<text x="224.3" y="149.6">R9</text>
<text x="224.4" y="144.5">T7</text>
<text x="228.3" y="145.4">TXSERCLK6</text>
<text x="253.5" y="149.6">R1</text>
<text x="259.1" y="149.6">RRING6</text>
<text x="308.6" y="149.6">A10</text>
<text x="308.6" y="147.1">A9</text>
<text x="308.6" y="144.5">A8</text>
<text x="314" y="149.6">H14</text>
<text x="314.1" y="147.1">J13</text>
<text x="314.1" y="144.5">J14</text>
<text x="318.5" y="148">ADDR9</text>
<text x="318.5" y="145.4">ADDR8</text>
<text x="330" y="145.4">PTYPE2</text>
<text x="338.1" y="144.5">H12</text>
<text x="338.1" y="149.6">N15</text>
<text x="344.2" y="144.5">PTYPE2</text>
<text x="356.1" y="144.8">GND</text>
<text x="78.7" y="152.1">RXSYNC2</text>
<text x="78.7" y="154.7">RXSER2</text>
<text x="94.3" y="152.1">A13</text>
<text x="94.3" y="154.7">B14</text>
<text x="98.8" y="153">RXSYNC2</text>
<text x="98.8" y="155.6">RXSER2</text>
<text x="98.8" y="150.5">RXCRCSYNC2</text>
<text x="115.5" y="150.5">RRING2</text>
<text x="117.2" y="153">RTIP2</text>
<text x="124.1" y="152.1">F1</text>
<text x="129.5" y="152.1">RTIP2</text>
<text x="208.3" y="152.1">RXSYNC6</text>
<text x="208.3" y="154.7">RXSER6</text>
<text x="223.9" y="154.7">T10</text>
<text x="224.4" y="152.1">T9</text>
<text x="228.3" y="150.5">RXCRCSYNC6</text>
<text x="228.3" y="155.6">RXSER6</text>
<text x="228.3" y="153">RXSYNC6</text>
<text x="245" y="150.5">RRING6</text>
<text x="246.7" y="153">RTIP6</text>
<text x="253.6" y="152.1">P1</text>
<text x="259.1" y="152.1">RTIP6</text>
<text x="308.6" y="154.7">A12</text>
<text x="308.6" y="152.1">A11</text>
<text x="313.9" y="154.7">G16</text>
<text x="314" y="152.1">H16</text>
<text x="318.5" y="155.6">ADDR12</text>
<text x="318.5" y="150.5">ADDR10</text>
<text x="318.5" y="153">ADDR11</text>
<text x="331" y="153">ACK1#</text>
<text x="331" y="150.5">ACK0#</text>
<text x="338" y="152.1">M15</text>
<text x="345.7" y="150.5">ACK0#</text>
<text x="345.7" y="153">ACK1#</text>
<text x="358.4" y="150.5">PTYPE[0..2]</text>
<text x="78.7" y="159.8">RXSCLK2</text>
<text x="78.7" y="157.2">RXSERCLK2</text>
<text x="94.3" y="159.8">A15</text>
<text x="94.3" y="157.2">C13</text>
<text x="98.8" y="160.7">RXSCLK2</text>
<text x="98.8" y="158.1">RXSERCLK2</text>
<text x="208.3" y="159.8">RXSCLK6</text>
<text x="208.3" y="157.2">RXSERCLK6</text>
<text x="223.7" y="157.2">M10</text>
<text x="224.4" y="159.8">P9</text>
<text x="228.3" y="158.1">RXSERCLK6</text>
<text x="228.3" y="160.7">RXSCLK6</text>
<text x="308.6" y="159.8">A14</text>
<text x="308.6" y="157.2">A13</text>
<text x="313.9" y="159.8">G11</text>
<text x="314.1" y="157.2">F16</text>
<text x="318.5" y="158.1">ADDR13</text>
<text x="318.5" y="160.7">ADDR14</text>
<text x="331" y="158.1">REQ0#</text>
<text x="331" y="160.7">REQ1#</text>
<text x="338.1" y="157.2">N16</text>
<text x="338.1" y="159.8">R16</text>
<text x="345.7" y="158.1">REQ0#</text>
<text x="345.7" y="160.7">REQ1#</text>
<text x="78.7" y="162.3">RXCASYNC2</text>
<text x="94.3" y="162.3">D13</text>
<text x="98.8" y="163.2">RXCASYNC2</text>
<text x="115.1" y="163.2">RXLOS2</text>
<text x="123.6" y="162.3">F11</text>
<text x="208.3" y="162.3">RXCASYNC6</text>
<text x="224.3" y="162.3">N9</text>
<text x="228.3" y="163.2">RXCASYNC6</text>
<text x="244.6" y="163.2">RXLOS6</text>
<text x="253" y="162.3">R10</text>
<text x="288" y="165.7">A[0..14]</text>
<text x="308.6" y="167.4">D1</text>
<text x="308.6" y="164.8">D0</text>
<text x="313.9" y="164.8">M14</text>
<text x="314.1" y="167.4">L12</text>
<text x="318.5" y="165.7">DATA0</text>
<text x="338.7" y="167.4">E6</text>
<text x="360.3" y="165.8">R16</text>
<text x="105.6" y="171.5">XRT86VX38</text>
<text x="108.7" y="169.2">U5D</text>
<text x="235.1" y="171.5">XRT86VX38</text>
<text x="238.3" y="169.2">U5H</text>
<text x="308.6" y="169.9">D2</text>
<text x="308.6" y="172.5">D3</text>
<text x="314" y="169.9">K12</text>
<text x="314.1" y="172.5">J12</text>
<text x="318.5" y="173.4">DATA3</text>
<text x="318.5" y="170.8">DATA2</text>
<text x="318.5" y="168.3">DATA1</text>
<text x="327.2" y="170.8">E1OSCCLK</text>
<text x="327.3" y="173.4">T1OSCCLK</text>
<text x="329.9" y="168.3">MCLKIN</text>
<text x="338.6" y="169.9">R5</text>
<text x="338.7" y="172.5">T5</text>
<text x="345.7" y="168.3">MCLKIN</text>
<text x="360.3" y="168.1">10R</text>
<text x="368.6" y="173.4">T1OSCCLK</text>
<text x="368.6" y="170.8">E1OSCCLK</text>
<text x="78.7" y="177.5">TXSYNC3</text>
<text x="78.7" y="175">TXMSYNC3</text>
<text x="94.3" y="175">E14</text>
<text x="94.3" y="177.5">E15</text>
<text x="98.8" y="175.9">TXMSYNC3</text>
<text x="98.8" y="178.4">TXSYNC3</text>
<text x="115.7" y="175.9">TRING3</text>
<text x="117.3" y="178.4">TTIP3</text>
<text x="124" y="177.5">H3</text>
<text x="124" y="175">H4</text>
<text x="129.5" y="177.5">TTIP3</text>
<text x="129.5" y="175">TRING3</text>
<text x="208.3" y="177.5">TXSYNC7</text>
<text x="208.3" y="175">TXMSYNC7</text>
<text x="224.3" y="175">N6</text>
<text x="224.4" y="177.5">T6</text>
<text x="228.3" y="175.9">TXMSYNC7</text>
<text x="228.3" y="178.4">TXSYNC7</text>
<text x="245.2" y="175.9">TRING7</text>
<text x="246.9" y="178.4">TTIP7</text>
<text x="253.6" y="177.5">P3</text>
<text x="253.6" y="175">P4</text>
<text x="259.1" y="177.5">TTIP7</text>
<text x="259.1" y="175">TRING7</text>
<text x="308.6" y="177.5">D5</text>
<text x="308.6" y="175">D4</text>
<text x="313.9" y="177.5">G14</text>
<text x="314" y="175">H13</text>
<text x="318.5" y="178.4">DATA5</text>
<text x="318.5" y="175.9">DATA4</text>
<text x="327.3" y="175.9">8KEXTOSC</text>
<text x="338.7" y="175">L6</text>
<text x="345.7" y="175.9">8KEXTOSC</text>
<text x="360.3" y="175.9">R17</text>
<text x="360.3" y="178.2">10R</text>
<text x="10.4" y="185.6">D</text>
<text x="78.7" y="182.6">TXSERCLK3</text>
<text x="78.7" y="180.1">TXSER3</text>
<text x="94.3" y="182.6">E16</text>
<text x="94.4" y="180.1">F15</text>
<text x="98.8" y="183.5">TXSERCLK3</text>
<text x="98.8" y="181">TXSER3</text>
<text x="208.3" y="182.6">TXSERCLK7</text>
<text x="208.3" y="180.1">TXSER7</text>
<text x="224.4" y="180.1">P5</text>
<text x="224.4" y="182.6">P6</text>
<text x="228.3" y="181">TXSER7</text>
<text x="228.3" y="183.5">TXSERCLK7</text>
<text x="308.6" y="182.6">D7</text>
<text x="308.6" y="180.1">D6</text>
<text x="313.9" y="180.1">G12</text>
<text x="313.9" y="182.6">G13</text>
<text x="318.5" y="181">DATA6</text>
<text x="318.5" y="183.5">DATA7</text>
<text x="329.8" y="181">RXTSEL</text>
<text x="331.9" y="183.5">TXON</text>
<text x="338.6" y="180.1">A5</text>
<text x="338.7" y="182.6">T4</text>
<text x="348.2" y="181">RXTSEL</text>
<text x="348.2" y="183.5">TXON</text>
<text x="420.2" y="185.6">D</text>
<text x="78.7" y="190.2">RXSYNC3</text>
<text x="78.7" y="187.7">RXCRCSYNC3</text>
<text x="94.3" y="190.2">C16</text>
<text x="94.3" y="187.7">E12</text>
<text x="98.8" y="191.1">RXSYNC3</text>
<text x="98.8" y="188.6">RXCRCSYNC3</text>
<text x="115.5" y="188.6">RRING3</text>
<text x="117.2" y="191.1">RTIP3</text>
<text x="124" y="190.2">H1</text>
<text x="124.1" y="187.7">J1</text>
<text x="129.5" y="190.2">RTIP3</text>
<text x="129.5" y="187.7">RRING3</text>
<text x="208.3" y="190.2">RXSYNC7</text>
<text x="208.3" y="187.7">RXCRCSYNC7</text>
<text x="224.3" y="187.7">N7</text>
<text x="224.3" y="190.2">R7</text>
<text x="228.3" y="188.6">RXCRCSYNC7</text>
<text x="228.3" y="191.1">RXSYNC7</text>
<text x="245" y="188.6">RRING7</text>
<text x="246.7" y="191.1">RTIP7</text>
<text x="253.6" y="190.2">T2</text>
<text x="253.6" y="187.7">T3</text>
<text x="259.1" y="190.2">RTIP7</text>
<text x="259.1" y="187.7">RRING7</text>
<text x="289" y="188.6">D[0..7]</text>
<text x="345.9" y="190.9">1K</text>
<text x="345.9" y="188.6">R13</text>
<text x="78.7" y="197.9">RXSCLK3</text>
<text x="78.7" y="195.3">RXSERCLK3</text>
<text x="78.7" y="192.8">RXSER3</text>
<text x="94.3" y="192.8">B16</text>
<text x="94.3" y="195.3">D15</text>
<text x="94.4" y="197.9">F12</text>
<text x="98.8" y="193.7">RXSER3</text>
<text x="98.8" y="196.2">RXSERCLK3</text>
<text x="208.3" y="197.9">RXSCLK7</text>
<text x="208.3" y="195.3">RXSERCLK7</text>
<text x="208.3" y="192.8">RXSER7</text>
<text x="224.2" y="197.9">M7</text>
<text x="224.3" y="195.3">R6</text>
<text x="224.4" y="192.8">P8</text>
<text x="228.3" y="193.7">RXSER7</text>
<text x="228.3" y="196.2">RXSERCLK7</text>
<text x="342.1" y="196.8">GND</text>
<text x="78.7" y="200.4">RXCASYNC3</text>
<text x="94.3" y="200.4">E13</text>
<text x="98.8" y="201.3">RXCASYNC3</text>
<text x="98.8" y="198.8">RXSCLK3</text>
<text x="115.1" y="201.3">RXLOS3</text>
<text x="123.5" y="200.4">D16</text>
<text x="208.3" y="200.4">RXCASYNC7</text>
<text x="224.2" y="200.4">M8</text>
<text x="228.3" y="198.8">RXSCLK7</text>
<text x="228.3" y="201.3">RXCASYNC7</text>
<text x="244.6" y="201.3">RXLOS7</text>
<text x="253.6" y="200.4">P7</text>
<text x="132.2" y="209.6">Conn_02x20_Odd_Even</text>
<text x="141.3" y="207.3">J1</text>
<text x="124.5" y="211.8">RRING7</text>
<text x="124.5" y="214.4">TRING7</text>
<text x="137.3" y="211.8">1</text>
<text x="137.3" y="214.4">3</text>
<text x="146.2" y="211.8">2</text>
<text x="146.2" y="214.4">4</text>
<text x="153.7" y="211.8">RTIP7</text>
<text x="153.7" y="214.4">TTIP7</text>
<text x="124.5" y="219.5">RRING6</text>
<text x="124.5" y="222">TRING6</text>
<text x="137.3" y="216.9">5</text>
<text x="137.3" y="219.5">7</text>
<text x="137.3" y="222">9</text>
<text x="145.7" y="222">10</text>
<text x="146.2" y="216.9">6</text>
<text x="146.2" y="219.5">8</text>
<text x="153.7" y="219.5">RTIP6</text>
<text x="153.7" y="222">TTIP6</text>
<text x="124.5" y="227.1">TRING5</text>
<text x="124.5" y="224.5">RRING5</text>
<text x="136.8" y="224.5">11</text>
<text x="136.8" y="227.1">13</text>
<text x="145.7" y="224.5">12</text>
<text x="145.7" y="227.1">14</text>
<text x="153.7" y="227.1">TTIP5</text>
<text x="153.7" y="224.5">RTIP5</text>
<text x="124.5" y="232.2">RRING4</text>
<text x="136.8" y="229.6">15</text>
<text x="136.8" y="232.2">17</text>
<text x="145.7" y="229.6">16</text>
<text x="145.7" y="232.2">18</text>
<text x="153.7" y="232.2">RTIP4</text>
<text x="10.4" y="235.6">E</text>
<text x="124.5" y="234.7">TRING4</text>
<text x="124.5" y="237.2">RRING3</text>
<text x="124.5" y="239.8">TRING3</text>
<text x="136.8" y="234.7">19</text>
<text x="136.8" y="237.2">21</text>
<text x="136.8" y="239.8">23</text>
<text x="145.7" y="234.7">20</text>
<text x="145.7" y="237.2">22</text>
<text x="145.7" y="239.8">24</text>
<text x="153.7" y="234.7">TTIP4</text>
<text x="153.7" y="237.2">RTIP3</text>
<text x="153.7" y="239.8">TTIP3</text>
<text x="420.2" y="235.6">E</text>
<text x="124.5" y="244.9">RRING2</text>
<text x="136.8" y="242.3">25</text>
<text x="136.8" y="244.9">27</text>
<text x="145.7" y="242.3">26</text>
<text x="145.7" y="244.9">28</text>
<text x="153.7" y="244.9">RTIP2</text>
<text x="124.5" y="247.4">TRING2</text>
<text x="124.5" y="249.9">RRING1</text>
<text x="136.8" y="247.4">29</text>
<text x="136.8" y="249.9">31</text>
<text x="145.7" y="247.4">30</text>
<text x="145.7" y="249.9">32</text>
<text x="153.7" y="247.4">TTIP2</text>
<text x="153.7" y="249.9">RTIP1</text>
<text x="124.5" y="257.6">RRING0</text>
<text x="124.5" y="252.5">TRING1</text>
<text x="136.8" y="252.5">33</text>
<text x="136.8" y="255">35</text>
<text x="136.8" y="257.6">37</text>
<text x="145.7" y="252.5">34</text>
<text x="145.7" y="255">36</text>
<text x="145.7" y="257.6">38</text>
<text x="153.7" y="257.6">RTIP0</text>
<text x="153.7" y="252.5">TTIP1</text>
<text x="124.5" y="260.1">TRING0</text>
<text x="136.8" y="260.1">39</text>
<text x="145.7" y="260.1">40</text>
<text x="153.7" y="260.1">TTIP0</text>
<text x="35" y="269">1</text>
<text x="85" y="269">2</text>
<text x="135" y="269">3</text>
<text x="185" y="269">4</text>
<text x="235" y="269">5</text>
<text x="285" y="269">6</text>
<text x="335" y="269">7</text>
<text x="385" y="269">8</text>
</g>
</svg>
